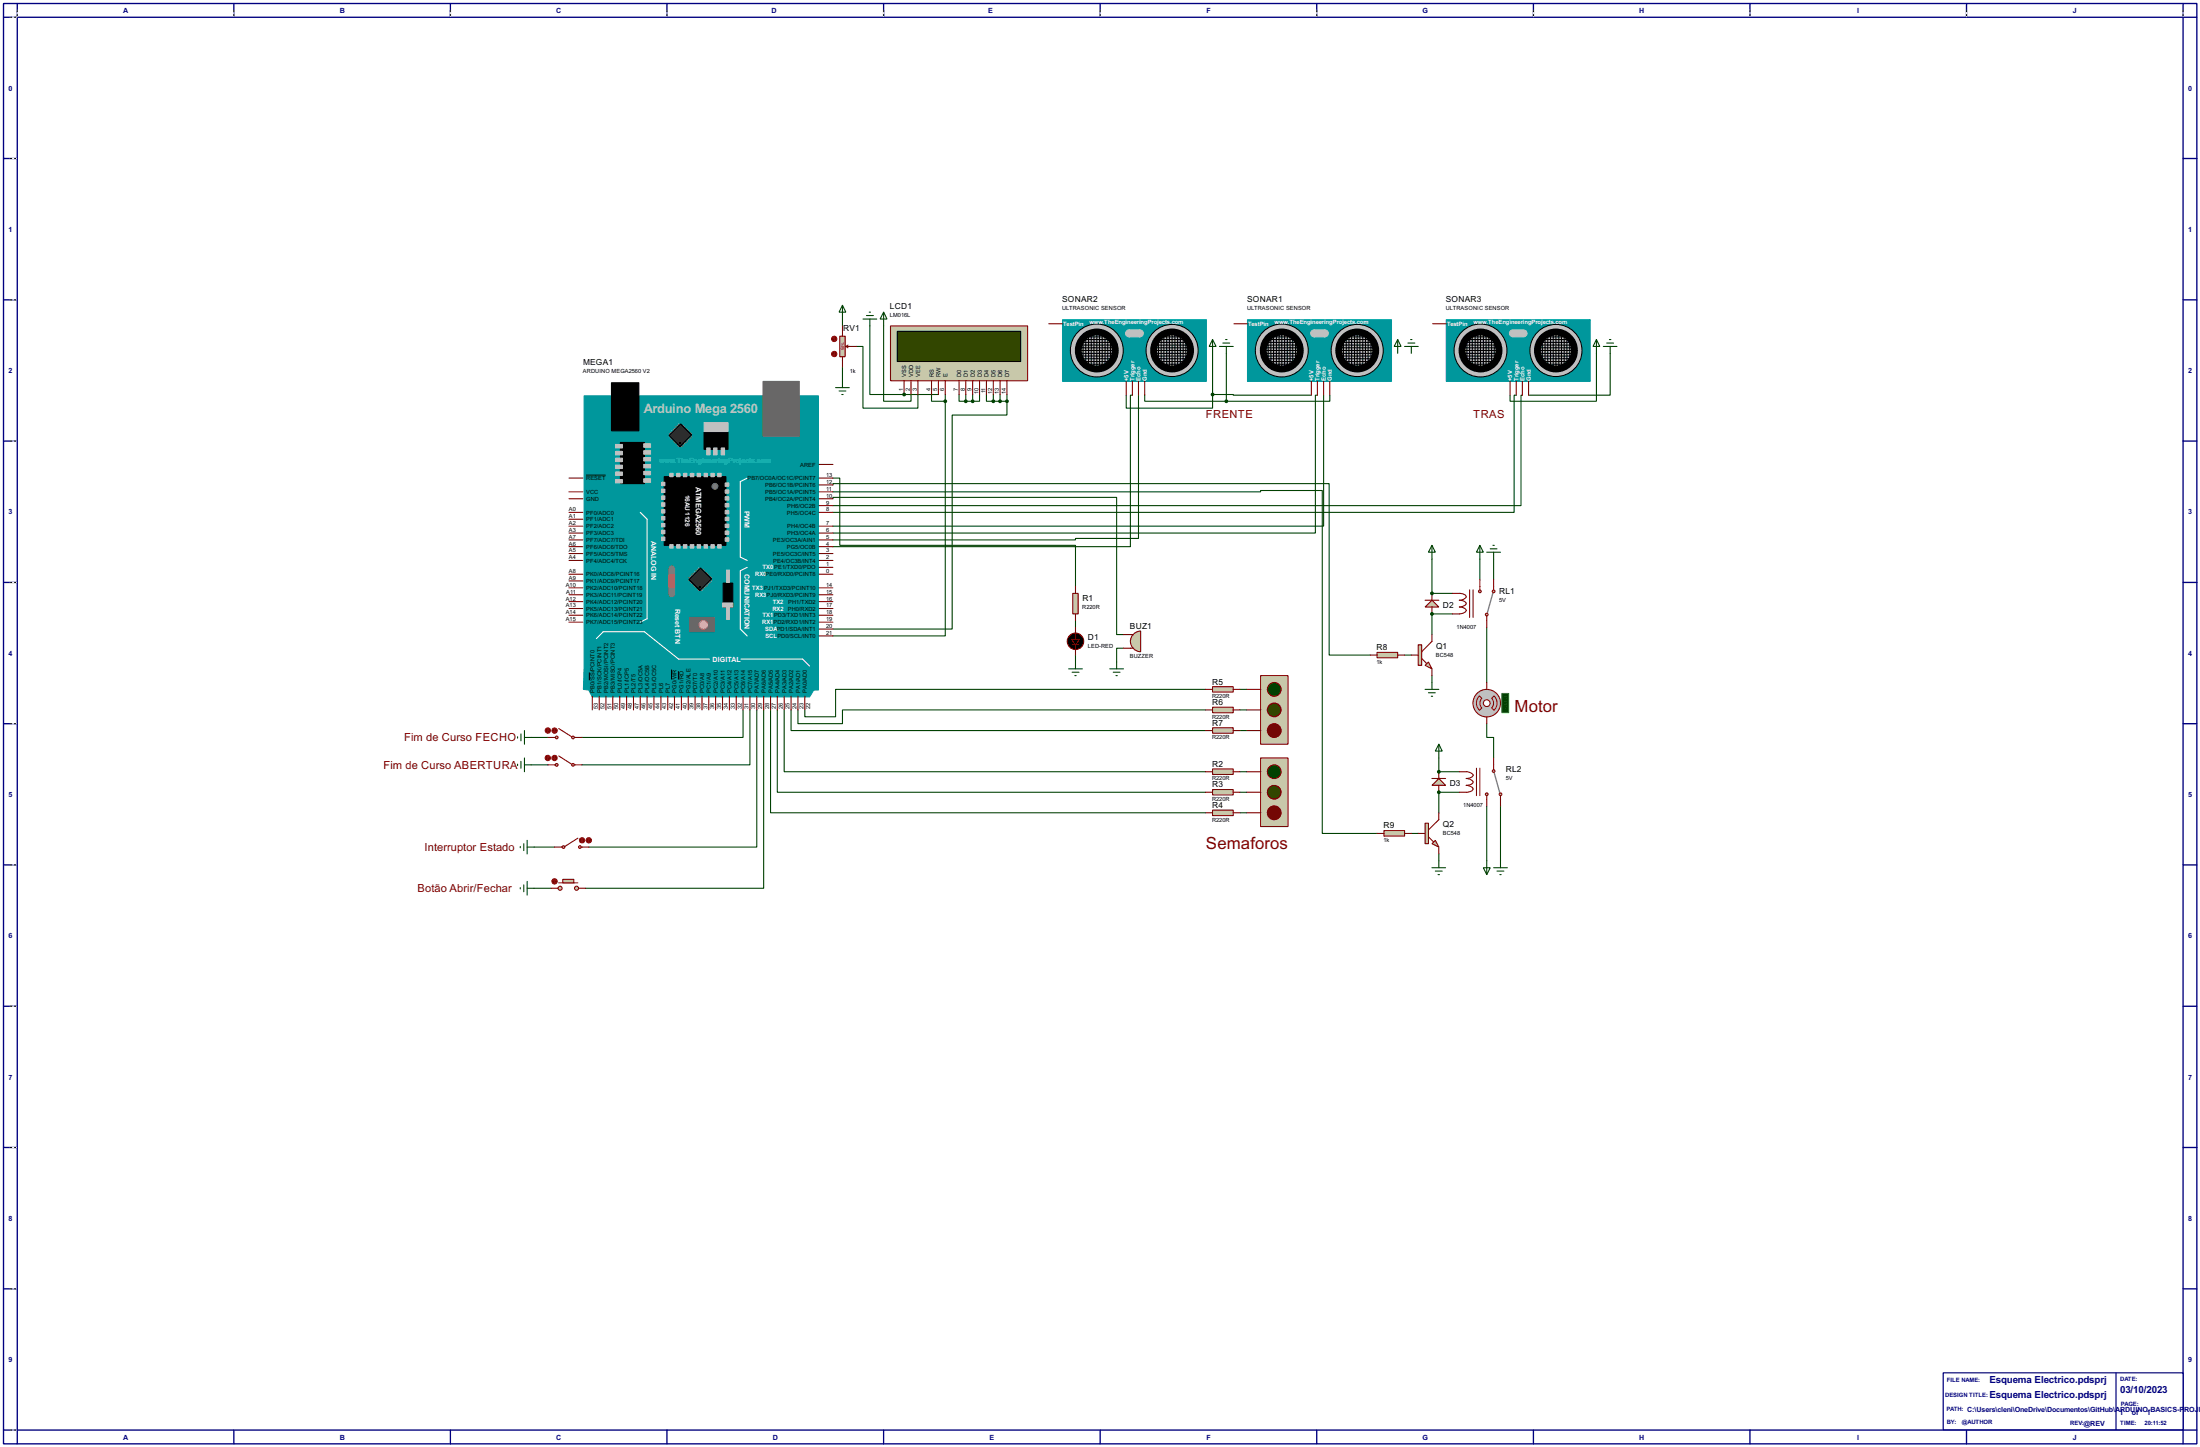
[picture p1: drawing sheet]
<svg xmlns="http://www.w3.org/2000/svg" width="815mm" height="536mm" viewBox="0 0 815 536" stroke-linecap="round" stroke-linejoin="round" font-family="sans-serif">
<g fill="none" stroke="#000080" stroke-width=".5">
<path d="M1.3 1.3h812.8v533.4h-812.8zM6.4 6.4h802.6v523.2h-802.6zM6.4 1.3v5.1h-5.1M86.7 1.3v5.1M166.9 1.3v5.1M247.2 1.3v5.1M327.5 1.3v5.1M407.7 1.3v5.1M488 1.3v5.1M568.3 1.3v5.1M648.5 1.3v5.1M728.8 1.3v5.1"/>
<path d="M809 1.3v5.1h5.1M1.3 58.7h5.1M809 58.7h5.1M1.3 111.1h5.1M809 111.1h5.1M1.3 163.4h5.1M809 163.4h5.1M1.3 215.7h5.1M809 215.7h5.1M1.3 268h5.1M809 268h5.1M1.3 320.3h5.1"/>
<path d="M809 320.3h5.1M1.3 372.7h5.1M809 372.7h5.1M1.3 425h5.1M809 425h5.1M1.3 477.3h5.1M809 477.3h5.1M1.3 529.6h5.1v5.1M86.7 529.6v5.1M166.9 529.6v5.1M247.2 529.6v5.1M327.5 529.6v5.1"/>
<path d="M407.7 529.6v5.1M488 529.6v5.1M568.3 529.6v5.1M648.5 529.6v5.1M728.8 529.6v5.1M814.1 529.6h-5.1v5.1"/>
</g>
<g fill="none" stroke="#fff" stroke-width=".37">
<path d="M3.9 6.4h2.3M6.4 3.9v2.3M86.7 3.9v2.3M166.9 3.9v2.3M247.2 3.9v2.3M327.5 3.9v2.3M407.7 3.9v2.3M488 3.9v2.3M568.3 3.9v2.3M648.5 3.9v2.3M728.8 3.9v2.3M809 3.9v2.3"/>
<path d="M3.9 58.7h2.3M3.9 111.1h2.3M3.9 163.4h2.3M3.9 215.7h2.3M3.9 268h2.3M3.9 320.3h2.3M3.9 372.7h2.3M3.9 425h2.3M3.9 477.3h2.3M3.9 529.6h2.3"/>
</g>
<g fill="none" stroke="#000" stroke-width=".37" stroke-dasharray=".5 1">
<path d="M3.9 6.4h2.3M6.4 3.9v2.3M86.7 3.9v2.3M166.9 3.9v2.3M247.2 3.9v2.3M327.5 3.9v2.3M407.7 3.9v2.3M488 3.9v2.3M568.3 3.9v2.3M648.5 3.9v2.3M728.8 3.9v2.3M809 3.9v2.3"/>
<path d="M3.9 58.7h2.3M3.9 111.1h2.3M3.9 163.4h2.3M3.9 215.7h2.3M3.9 268h2.3M3.9 320.3h2.3M3.9 372.7h2.3M3.9 425h2.3M3.9 477.3h2.3M3.9 529.6h2.3"/>
</g>
<path d="M720.1 508.4h88.9v21.1h-88.9z" fill="#fff" stroke="#000080" stroke-width=".45"/>
<path d="M784.2 508.4v21.1" fill="none" stroke="#000080" stroke-width=".45"/>
<g fill="none" stroke="#004000" stroke-width=".4">
<path d="M312.2 118.2v2.5M312.2 135.9v5.1M317.3 128.3h2.5v22.9h20.4v-5.1M322.4 120.7v25.4h12.7M327.5 120.7v27.9h10.1v-2.5M345.2 146.1v2.5h5.1M350.3 148.6v86.9h-41.6M350.3 146.1v2.5M355.4 146.1v2.5h2.5M357.9 148.6h2.6M357.9 146.1v2.5M360.5 146.1v2.5"/>
<path d="M363 146.1v2.5h-2.5M365.6 146.1v2.5h2.5M368.1 146.1v2.5M370.6 146.1v2.5h-2.5M419.7 146.4h-.8v56.1h-110.2M421.9 146.4v53h-23.3v.6h-89.9M488.2 146.4h-.7v51h-178.8M490.5 146.4v48.5h-181.8M561.9 146.4h-.8v43.4h-252.4M564.2 146.4h-.5v40.9h-255"/>
</g>
<circle cx="335.1" cy="146.1" r=".2" fill="#004000"/>
<g fill="none" stroke="#004000" stroke-width=".4">
<path d="M591.6 130.9v17.7h-32v-2.2M596.7 130.9v15.5h-30.2M335.1 146.1h12.7M308.7 177.1h2.5v24.9h87.4v15.2M308.7 179.6v-.5h183.9v63.5h15.2M308.7 184.7v-.5h105.1v50.8h2.6M398.6 229.9v2.6M530.7 227.4h7.6M398.6 242.6v2.6M416.4 240.1h-2.6v5.1M446.8 255.3h-137.1v10.2h-11.4v-2.6M459.5 255.3h2.6"/>
<path d="M520.5 242.6h2.5M530.7 250.2v2.6M275.4 262.9v10.2h-59.7M277.9 262.9v20.4h-62.2M280.5 262.9v50.8h-62.3M283 262.9v66.1h-66M285.6 262.9v38.1h161.2M288.1 262.9v30.5h158.7M290.6 262.9v22.9h156.2M293.2 262.9v7.7h153.6M295.7 262.9v5.1h16.5v-5.1h134.6M459.5 262.9h2.6"/>
<path d="M459.5 270.6h2.6M459.5 285.8h2.6M459.5 293.4h2.6M197.9 313.7h7.6M459.5 301h2.6M197.9 329h6.4"/>
</g>
<circle cx="530.7" cy="227.4" r=".2" fill="#004000"/>
<path d="M530.7 219.8h7.6M530.7 227.4v7.6" fill="none" stroke="#004000" stroke-width=".4"/>
<circle cx="530.7" cy="219.8" r=".2" fill="#004000"/>
<path d="M308.7 182.2h158.5v-.5h22.8v127h20.3M530.7 207.1v12.7M523 308.7h2.6M533.2 316.3v2.5" fill="none" stroke="#004000" stroke-width=".4"/>
<circle cx="533.2" cy="293.4" r=".2" fill="#004000"/>
<path d="M548.4 207.1v7.6M553.5 207.1v7.6M551 232.5v20.3M551 268v5.1h2.5v7.6M533.2 280.7v5.1M540.8 293.4h-7.6v7.6M556.1 298.5v20.3" fill="none" stroke="#004000" stroke-width=".4"/>
<circle cx="533.2" cy="285.8" r=".2" fill="#004000"/>
<g fill="none" stroke="#004000" stroke-width=".4">
<path d="M449.4 130.9v15.2M454.5 130.9v17.7M370.6 148.6h2.6M373.2 148.6v5.1h-20.3v79.3h-44.2M373.2 146.1v2.5M424.2 146.4v2.2h30.3M449.4 146.1h7.6v.3h29M449.4 146.1v5.1h-32v-4.8M492.8 146.4v2.2h-38.3M196.9 273.1h6.1M196.9 283.3h6.1M533.2 285.8h7.6"/>
<path d="M551 298.5v20.3"/>
</g>
<path d="M216.5 146.6h86.8v109h-1.7l-1.6 2.5h-80.5l-1.3-2.5-2-.3 .3-8.1z" fill-rule="evenodd" fill="#00979c" stroke="#00979c" stroke-width=".4"/>
<path d="M276.9 177.1l-2.5 1.3v27.9l2.5 1.3M237.3 189.8l2.5 2.5v36.9l-2.5 1.2M276.9 210.1l-2.5 1.3v21.6l2.5 2.5M221 236.5l2.6-2.5h15.2l12.7 10.1h11.4M274.6 244.1h22.9l2.5 2.6" fill="none" stroke="#fff" stroke-width=".4"/>
<path d="M246.2 176.6h22.8v25.4h-22.8z" fill="#000" stroke="#000" stroke-width=".4"/>
<g fill="#c0c0c0" stroke="#c0c0c0" stroke-width=".4">
<path d="M245.2 178.6h1.2v1.3h-1.2z"/>
<path d="M245.2 181.2h1.2v1.2h-1.2z"/>
<path d="M245.2 183.7h1.2v1.3h-1.2z"/>
<path d="M245.2 186.2h1.2v1.3h-1.2z"/>
<path d="M245.2 188.8h1.2v1.2h-1.2z"/>
<path d="M245.2 191.3h1.2v1.3h-1.2z"/>
<path d="M245.2 193.9h1.2v1.2h-1.2z"/>
<path d="M245.2 196.4h1.2v1.3h-1.2z"/>
<path d="M245.2 198.9h1.2v1.3h-1.2z"/>
<path d="M268.8 178.9h1.3v1.2h-1.3z"/>
<path d="M268.8 181.4h1.3v1.3h-1.3z"/>
<path d="M268.8 184h1.3v1.2h-1.3z"/>
<path d="M268.8 186.5h1.3v1.3h-1.3z"/>
<path d="M268.8 189h1.3v1.3h-1.3z"/>
<path d="M268.8 191.6h1.3v1.2h-1.3z"/>
<path d="M268.8 194.1h1.3v1.3h-1.3z"/>
<path d="M268.8 196.7h1.3v1.2h-1.3z"/>
<path d="M268.8 199.2h1.3v1.3h-1.3z"/>
<path d="M266 175.3h1.3v1.3h-1.3z"/>
<path d="M263.5 175.3h1.2v1.3h-1.2z"/>
<path d="M260.9 175.3h1.3v1.3h-1.3z"/>
<path d="M258.4 175.3h1.2v1.3h-1.2z"/>
<path d="M255.8 175.3h1.3v1.3h-1.3z"/>
<path d="M253.3 175.3h1.3v1.3h-1.3z"/>
<path d="M250.8 175.3h1.2v1.3h-1.2z"/>
<path d="M248.2 175.3h1.3v1.3h-1.3z"/>
<path d="M266 201.7h1.3v1.3h-1.3z"/>
<path d="M263.5 201.7h1.2v1.3h-1.2z"/>
<path d="M260.9 201.7h1.3v1.3h-1.3z"/>
<path d="M258.4 201.7h1.2v1.3h-1.2z"/>
<path d="M255.8 201.7h1.3v1.3h-1.3z"/>
<path d="M253.3 201.7h1.3v1.3h-1.3z"/>
<path d="M250.8 201.7h1.2v1.3h-1.2z"/>
<path d="M248.2 201.7h1.3v1.3h-1.3z"/>
</g>
<path d="M255.6 228.7h9.1v5.3h-9.1z" fill="#686767" stroke="#686767" stroke-width=".4"/>
<circle cx="260.6" cy="231.4" r="1.55" fill="#ff8080" stroke="#ff8080" stroke-width=".4"/>
<g fill="none" stroke="#808080" stroke-width=".45">
<path d="M255.3 213.9l.5 .5M255.8 213.4l.5 .5M255.8 214.7l-.5 .5M256.3 212.9l.5 .5M256.3 215.2l-.5 .5M256.8 212.4l.6 .5M256.8 215.7l-.5 .5M257.4 211.9l.5 .5M257.4 216.2l-.6 .5M257.9 211.4l.5 .5M257.9 216.7l-.5 .5M258.4 210.9l.5 .5"/>
<path d="M258.4 217.2l-.5 .5M258.9 210.4l.5 .5M258.9 217.7l-.5 .5M259.4 218.2l-.5 .5M259.6 218.2l.6 .5M260.2 217.7l.5 .5M260.2 210.4l-.6 .5M260.7 217.2l.5 .5M260.7 210.9l-.5 .5M261.2 216.7l.5 .5M261.2 211.4l-.5 .5M261.7 216.2l.5 .5"/>
<path d="M261.7 211.9l-.5 .5M262.2 215.7l.5 .5M262.2 212.4l-.5 .5M262.7 215.2l.5 .5M262.7 212.9l-.5 .5M263.2 214.7l.5 .5M263.2 213.4l-.5 .5M263.7 213.9l-.5 .5"/>
</g>
<path d="M259.6 210.4l4.1 4-4.3 4.3-4.1-4z" fill-rule="evenodd" fill="#2c2c2c" stroke="#000" stroke-width=".4"/>
<circle cx="259.3" cy="217.5" r=".3" fill="#000" stroke="#000" stroke-width=".37"/>
<circle cx="264.9" cy="180.1" r="1.1" fill="#757575" stroke="#757575" stroke-width=".37"/>
<path d="M229.9 163.9h8.9v15.2h-8.9zM260.9 160.1h8.9v6.3h-8.9zM268 216h3.6v8.8h-3.6z" fill="#000" stroke="#000" stroke-width=".4"/>
<g fill="#c0c0c0" stroke="#c0c0c0" stroke-width=".4">
<path d="M228.1 164.6h2.6v1.3h-2.6z"/>
<path d="M228.1 167.2h2.6v1.3h-2.6z"/>
<path d="M228.1 169.7h2.6v1.3h-2.6z"/>
<path d="M228.1 172.3h2.6v1.2h-2.6z"/>
<path d="M228.1 174.8h2.6v1.3h-2.6z"/>
<path d="M228.1 177.6h2.6v1.3h-2.6z"/>
<path d="M238.6 164.4h2.5v1.3h-2.5z"/>
<path d="M238.6 166.9h2.5v1.3h-2.5z"/>
<path d="M238.6 169.5h2.5v1.2h-2.5z"/>
<path d="M238.6 172h2.5v1.3h-2.5z"/>
<path d="M238.6 174.6h2.5v1.2h-2.5z"/>
<path d="M238.6 177.3h2.5v1.3h-2.5z"/>
<path d="M267.8 223.3h3.8v1.5h-3.8z"/>
<path d="M269.3 211.1h1v4.6h-1z"/>
<path d="M269.3 224.8h1v4.6h-1z"/>
<path d="M261.9 165.9h1.3v2.6h-1.3z"/>
<path d="M264.5 165.9h1.2v2.6h-1.2z"/>
<path d="M267.3 165.9h1.2v2.6h-1.2z"/>
<path d="M260.9 156.5h8.9v3.3h-8.9z"/>
</g>
<path d="M249 210.6v9.4" fill="none" stroke="#757575" stroke-width="2.6"/>
<path d="M248 212.9h2v4.6h-2z" fill="#ff8000" stroke="#ff8000" stroke-width=".4"/>
<path d="M282.8 141.3h13.4v20.3h-13.4z" fill="#686767" stroke="#686767" stroke-width=".4"/>
<g fill="none" stroke="#808080" stroke-width=".45">
<path d="M249 159.6l.5 .5M249.5 159.1l.5 .5M250 158.6l.5 .5M250.5 158l.5 .6M251 157.5l.5 .5M251.5 157l.5 .5M252.8 157l-.5 .5M253.3 157.5l-.5 .5M253.8 158l-.5 .6M254.3 158.6l-.5 .5M254.8 159.1l-.5 .5M255.3 159.6l-.5 .5"/>
<path d="M248 160.6l.5 .5M248.5 160.1l.5 .5M248.5 161.3l-.5 .6M249 161.9l-.5 .5M249.5 162.4l-.5 .5M250 162.9l-.5 .5M250.5 163.4l-.5 .5M251 163.9l-.5 .5M251.5 164.4l-.5 .5M252 164.9l-.5 .5M252.3 164.9l.5 .5M252.8 164.4l.5 .5"/>
<path d="M253.3 163.9l.5 .5M253.8 163.4l.5 .5M254.3 162.9l.5 .5M254.8 162.4l.5 .5M255.3 161.9l.5 .5M255.8 161.3l.5 .6M255.8 160.1l-.5 .5M256.3 160.6l-.5 .5"/>
</g>
<path d="M252.3 157l4 4.1-4.3 4.3-4-4.1z" fill-rule="evenodd" fill="#2c2c2c" stroke="#000" stroke-width=".4"/>
<circle cx="252" cy="164.1" r=".3" fill="#000" stroke="#000" stroke-width=".37"/>
<path d="M226.6 141.8h10.2v17.8h-10.2z" fill="#000" stroke="#000" stroke-width=".4"/>
<g fill="none" stroke="#800000" stroke-width=".4">
<path d="M210.9 177.1h5.1M303.6 179.6h5.1M303.6 177.1h5.1M303.6 172h5.1M210.9 200h5.1M210.9 197.4h5.1M210.9 194.9h5.1M210.9 189.8h5.1M210.9 184.7h5.1M210.9 182.2h5.1M210.9 192.3h5.1M303.6 200h5.1"/>
<path d="M303.6 197.4h5.1M303.6 194.9h5.1M303.6 189.8h5.1M303.6 187.3h5.1M303.6 184.7h5.1M303.6 182.2h5.1M210.9 217.7h5.1M210.9 212.7h5.1M210.9 207.6h5.1M210.9 205h5.1M210.9 202.5h5.1M210.9 215.2h5.1"/>
<path d="M303.6 217.7h5.1M303.6 212.7h5.1M303.6 210.1h5.1M303.6 207.6h5.1M303.6 205h5.1M303.6 202.5h5.1M210.9 230.4h5.1M210.9 227.9h5.1M210.9 225.4h5.1M210.9 222.8h5.1M210.9 220.3h5.1M303.6 235.5h5.1"/>
<path d="M303.6 233h5.1M303.6 230.4h5.1M303.6 227.9h5.1M303.6 225.4h5.1M303.6 222.8h5.1M303.6 220.3h5.1M219.5 257.9v5M222.1 257.9v5M224.6 257.9v5M227.1 257.9v5M229.7 257.9v5M232.2 257.9v5"/>
<path d="M234.8 257.9v5M237.3 257.9v5M239.8 257.9v5M242.4 257.9v5M244.9 257.9v5M247.5 257.9v5M250 257.9v5M252.5 257.9v5M255.1 257.9v5M257.6 257.9v5M260.2 257.9v5M262.7 257.9v5"/>
<path d="M265.2 257.9v5M267.8 257.9v5M270.3 257.9v5M272.9 257.9v5M275.4 257.9v5M277.9 257.9v5M280.5 257.9v5M283 257.9v5M285.6 257.9v5M288.1 257.9v5M290.6 257.9v5M293.2 257.9v5"/>
<path d="M295.7 257.9v5M298.3 257.9v5"/>
</g>
<path d="M217.2 176h7.3M218.4 249v2.9M248.9 248v3.7M251.4 248.6v3.1" fill="none" stroke="#000" stroke-width=".37"/>
<path d="M462.3 118.4h53.4v22.9h-53.4z" fill="#00979c" stroke="#00979c" stroke-width=".4"/>
<g fill="#c0c0c0" stroke="#000" stroke-width=".37">
<circle cx="502.9" cy="129.8" r="9.7"/>
<circle cx="475" cy="129.8" r="9.8"/>
</g>
<g fill="#c0c0c0" stroke="#000" stroke-width="2.6">
<circle cx="502.9" cy="129.8" r="6.9"/>
<circle cx="475" cy="129.8" r="6.9"/>
</g>
<g fill="none" stroke="#000" stroke-width=".4">
<path d="M467.9 130.9h13M468.4 128.8h12.7M468.4 127.8h12.5M468.4 131.9h12.2M468.7 129.8h12.2M468.9 126.8h11.7M468.9 125.8h11M468.9 132.9h11.5M469.2 133.9h10.9M469.2 134.9h10.4M470 126.5v6.7M470.2 124.8h8.6"/>
<path d="M471 125v9.4M472 124.8v10.4M473 124v11.7M474 124v11.9M475 124v12.5M476.1 124v12.5M477.1 123.5v12.7M478.1 124.5v11.7M479.1 125.8v9.6M480.1 126.8v6.6M496.4 127.8h12.2M496.9 129.8h12.7"/>
<path d="M496.9 128.8h12.4M496.9 130.9h12.4M497.1 126.8h11.5M497.1 125.8h10.4M497.1 131.9h11.7M497.6 132.9h11.5M497.9 126.5v5.9M498.1 133.9h9.7M498.7 124.8h8.1M498.9 134.9h7.6M498.9 125v9.4M499.9 124.5v10.7"/>
<path d="M500.9 123.8v11.9M502 123.8v12.1M503 123.8v12.1M504 123.8v12.1M505 124v11.7M506 124.5v10.7M507 125.8v8.6M508.1 126.3v7.1"/>
</g>
<g fill="#c0c0c0" stroke="#c0c0c0" stroke-width=".4">
<circle cx="486.9" cy="123.5" r="1.25"/>
<circle cx="491" cy="123.5" r="1.25"/>
</g>
<path d="M487 122.2h4v2.6h-4z" fill="#c0c0c0" stroke="#c0c0c0" stroke-width=".4"/>
<path d="M457.3 119.9h5M486 141.3v5.1M488.2 141.3v5.1M490.5 141.3v5.1M492.8 141.3v5.1" fill="none" stroke="#800000" stroke-width=".4"/>
<path d="M393.8 118.4h53.3v22.9h-53.3z" fill="#00979c" stroke="#00979c" stroke-width=".4"/>
<g fill="#c0c0c0" stroke="#000" stroke-width=".37">
<circle cx="434.3" cy="129.8" r="9.7"/>
<circle cx="406.4" cy="129.8" r="9.8"/>
</g>
<g fill="#c0c0c0" stroke="#000" stroke-width="2.6">
<circle cx="434.3" cy="129.8" r="6.9"/>
<circle cx="406.4" cy="129.8" r="6.9"/>
</g>
<g fill="none" stroke="#000" stroke-width=".4">
<path d="M399.3 130.9h13M399.9 128.8h12.7M399.9 127.8h12.4M399.9 131.9h12.1M400.1 129.8h12.2M400.4 126.8h11.6M400.4 125.8h10.9M400.4 132.9h11.4M400.6 133.9h10.9M400.6 134.9h10.4M401.4 126.5v6.7M401.6 124.8h8.7"/>
<path d="M402.4 125v9.4M403.4 124.8v10.4M404.4 124v11.7M405.4 124v11.9M406.5 124v12.5M407.5 124v12.5M408.5 123.5v12.7M409.5 124.5v11.7M410.5 125.8v9.6M411.5 126.8v6.6M427.8 127.8h12.2M428.3 129.8h12.7"/>
<path d="M428.3 128.8h12.4M428.3 130.9h12.4M428.6 126.8h11.4M428.6 125.8h10.4M428.6 131.9h11.6M429.1 132.9h11.4M429.3 126.5v5.9M429.6 133.9h9.6M430.1 124.8h8.1M430.3 134.9h7.7M430.3 125v9.4M431.3 124.5v10.7"/>
<path d="M432.4 123.8v11.9M433.4 123.8v12.1M434.4 123.8v12.1M435.4 123.8v12.1M436.4 124v11.7M437.4 124.5v10.7M438.5 125.8v8.6M439.5 126.3v7.1"/>
</g>
<g fill="#c0c0c0" stroke="#c0c0c0" stroke-width=".4">
<circle cx="418.3" cy="123.5" r="1.25"/>
<circle cx="422.4" cy="123.5" r="1.25"/>
</g>
<path d="M418.4 122.2h4.1v2.6h-4.1z" fill="#c0c0c0" stroke="#c0c0c0" stroke-width=".4"/>
<path d="M388.7 119.9h5.1M417.4 141.3v5.1M419.7 141.3v5.1M421.9 141.3v5.1M424.2 141.3v5.1" fill="none" stroke="#800000" stroke-width=".4"/>
<path d="M536 118.4h53.3v22.9h-53.3z" fill="#00979c" stroke="#00979c" stroke-width=".4"/>
<g fill="#c0c0c0" stroke="#000" stroke-width=".37">
<circle cx="576.6" cy="129.8" r="9.7"/>
<circle cx="548.6" cy="129.8" r="9.8"/>
</g>
<g fill="#c0c0c0" stroke="#000" stroke-width="2.6">
<circle cx="576.6" cy="129.8" r="6.9"/>
<circle cx="548.6" cy="129.8" r="6.9"/>
</g>
<g fill="none" stroke="#000" stroke-width=".4">
<path d="M541.6 130.9h12.9M542.1 128.8h12.7M542.1 127.8h12.4M542.1 131.9h12.2M542.3 129.8h12.2M542.6 126.8h11.7M542.6 125.8h10.9M542.6 132.9h11.4M542.9 133.9h10.9M542.9 134.9h10.4M543.6 126.5v6.7M543.9 124.8h8.6"/>
<path d="M544.6 125v9.4M545.6 124.8v10.4M546.7 124v11.7M547.7 124v11.9M548.7 124v12.5M549.7 124v12.5M550.7 123.5v12.7M551.7 124.5v11.7M552.8 125.8v9.6M553.8 126.8v6.6M570 127.8h12.2M570.5 129.8h12.7"/>
<path d="M570.5 128.8h12.5M570.5 130.9h12.5M570.8 126.8h11.4M570.8 125.8h10.4M570.8 131.9h11.7M571.3 132.9h11.4M571.6 126.5v5.9M571.8 133.9h9.7M572.3 124.8h8.1M572.6 134.9h7.6M572.6 125v9.4M573.6 124.5v10.7"/>
<path d="M574.6 123.8v11.9M575.6 123.8v12.1M576.6 123.8v12.1M577.7 123.8v12.1M578.7 124v11.7M579.7 124.5v10.7M580.7 125.8v8.6M581.7 126.3v7.1"/>
</g>
<g fill="#c0c0c0" stroke="#c0c0c0" stroke-width=".4">
<circle cx="560.6" cy="123.5" r="1.25"/>
<circle cx="564.6" cy="123.5" r="1.25"/>
</g>
<path d="M560.6 122.2h4.1v2.6h-4.1z" fill="#c0c0c0" stroke="#c0c0c0" stroke-width=".4"/>
<path d="M530.9 119.9h5.1M559.6 141.3v5.1M561.9 141.3v5.1M564.2 141.3v5.1M566.5 141.3v5.1" fill="none" stroke="#800000" stroke-width=".4"/>
<path d="M330 120.7h50.8v20.3h-50.8z" fill="#c8c8aa" stroke="#800000" stroke-width=".4"/>
<path d="M332.5 122.7h45.8v11.2h-45.8z" fill="#324600" stroke="#000" stroke-width=".37"/>
<g fill="none" stroke="#800000" stroke-width=".4">
<path d="M335.1 141v5.1M337.6 141v5.1M340.2 141v5.1M345.2 141v5.1M347.8 141v5.1M350.3 141v5.1M355.4 141v5.1M357.9 141v5.1M360.5 141v5.1M363 141v5.1M365.6 141v5.1M368.1 141v5.1"/>
<path d="M370.6 141v5.1M373.2 141v5.1"/>
</g>
<g fill="#004000" stroke="#004000" stroke-width=".4">
<circle cx="360.4" cy="148.6" r=".5"/>
<circle cx="357.9" cy="148.6" r=".5"/>
<circle cx="368.1" cy="148.6" r=".5"/>
<circle cx="370.6" cy="148.6" r=".5"/>
</g>
<path d="M311.2 124.5h2v7.6h-2z" fill="#c8c8aa" stroke="#800000" stroke-width=".4"/>
<path d="M312.2 120.7v3.8M312.2 132.1v3.8M313.5 128.3l.8 .5M313.5 128.3h3.8M314.3 127.8l-.8 .5" fill="none" stroke="#800000" stroke-width=".4"/>
<circle cx="309.1" cy="125.5" r="1" fill="#400000" stroke="#f00" stroke-width=".37"/>
<path d="M309.2 125l-.3 .3M309.2 125l.2 .3M309.2 125v1" fill="none" stroke="#f00" stroke-width=".37"/>
<circle cx="309.1" cy="131.1" r="1" fill="#400000" stroke="#f00" stroke-width=".37"/>
<path d="M308.9 131.4l.3 .2M309.2 130.6v1M309.4 131.4l-.2 .2" fill="none" stroke="#f00" stroke-width=".37"/>
<g fill="none" stroke="#004000" stroke-width=".4">
<path d="M312.2 113.1l1.3 2.5h-2.5zM312.2 113.1v5.1M319.8 118.2h5.1M321.1 116.9h2.6M322.1 115.6h.5M322.4 118.2v2.5M327.5 115.6l1.2 2.6h-2.5zM327.5 115.6v5.1M449.4 125.8l1.3 2.5h-2.6zM449.4 125.8v5.1M451.9 128.3h5.1M453.2 127.1h2.5"/>
<path d="M454.2 125.8h.5M454.5 128.3v2.6M518 125.8l1.2 2.5h-2.5zM518 125.8v5.1M520.5 128.3h5.1M521.8 127.1h2.5M522.8 125.8h.5M523 128.3v2.6M591.6 125.8l1.3 2.5h-2.5zM591.6 125.8v5.1M594.2 128.3h5M595.4 127.1h2.6"/>
<path d="M596.4 125.8h.6M596.7 128.3v2.6M309.7 143.6h5.1M311 144.8h2.5M312 146.1h.5M312.2 141v2.6"/>
</g>
<g fill="#004000" stroke="#004000" stroke-width=".4">
<circle cx="350.3" cy="148.6" r=".5"/>
<circle cx="335" cy="146.1" r=".5"/>
</g>
<path d="M397.6 219.8h2v7.6h-2z" fill="#c8c8aa" stroke="#800000" stroke-width=".4"/>
<path d="M398.6 217.2v2.6M397.3 238.8h2.6M398.6 227.4v2.5M398.6 232.5v4.3M398.6 238.8v3.8" fill="none" stroke="#800000" stroke-width=".4"/>
<g fill="#000" stroke="#800000" stroke-width=".4">
<path d="M397.1 236.8h3l-1.5 2z"/>
<circle cx="398.5" cy="237.5" r="3.1"/>
</g>
<path d="M396 247.7h5.1M397.3 249h2.6M398.3 250.2h.5M398.6 245.2v2.5" fill="none" stroke="#004000" stroke-width=".4"/>
<path d="M420 234.9a3.8 3.8 0 0 1 2.7-1.2v7.7a3.8 3.8 0 0 1-3.5-2.4 3.8 3.8 0 0 1 .8-4.1z" fill-rule="evenodd" fill="#c8c8aa" stroke="#800000" stroke-width=".4"/>
<path d="M416.4 235h3.5M416.4 240.1h3.5" fill="none" stroke="#800000" stroke-width=".4"/>
<path d="M411.3 247.7h5.1M412.6 249h2.5M413.6 250.2h.5M413.8 245.2v2.5" fill="none" stroke="#004000" stroke-width=".4"/>
<path d="M467.2 250.2h10.1v25.4h-10.1z" fill="#c8c8aa" stroke="#800000" stroke-width=".4"/>
<circle cx="472.2" cy="270.6" r="2.55" fill="#400000" stroke="#800000" stroke-width=".4"/>
<circle cx="472.2" cy="255.3" r="2.55" fill="#003000" stroke="#800000" stroke-width=".4"/>
<circle cx="472.2" cy="262.9" r="2.55" fill="#403000" stroke="#800000" stroke-width=".4"/>
<path d="M462.1 255.3h5.1M462.1 270.6h5.1M462.1 262.9h5.1" fill="none" stroke="#800000" stroke-width=".4"/>
<path d="M467.2 280.7h10.1v25.4h-10.1z" fill="#c8c8aa" stroke="#800000" stroke-width=".4"/>
<circle cx="472.2" cy="301" r="2.55" fill="#400000" stroke="#800000" stroke-width=".4"/>
<circle cx="472.2" cy="285.8" r="2.55" fill="#003000" stroke="#800000" stroke-width=".4"/>
<circle cx="472.2" cy="293.4" r="2.55" fill="#403000" stroke="#800000" stroke-width=".4"/>
<path d="M462.1 293.4h5.1M462.1 285.8h5.1M462.1 301h5.1" fill="none" stroke="#800000" stroke-width=".4"/>
<path d="M449.4 284.8h7.6v2h-7.6z" fill="#c8c8aa" stroke="#800000" stroke-width=".4"/>
<path d="M446.8 285.8h2.6M457 285.8h2.5" fill="none" stroke="#800000" stroke-width=".4"/>
<path d="M449.4 292.4h7.6v2h-7.6z" fill="#c8c8aa" stroke="#800000" stroke-width=".4"/>
<path d="M446.8 293.4h2.6M457 293.4h2.5" fill="none" stroke="#800000" stroke-width=".4"/>
<path d="M449.4 300h7.6v2.1h-7.6z" fill="#c8c8aa" stroke="#800000" stroke-width=".4"/>
<path d="M446.8 301h2.6M457 301h2.5" fill="none" stroke="#800000" stroke-width=".4"/>
<path d="M449.4 254.3h7.6v2h-7.6z" fill="#c8c8aa" stroke="#800000" stroke-width=".4"/>
<path d="M446.8 255.3h2.6M457 255.3h2.5" fill="none" stroke="#800000" stroke-width=".4"/>
<path d="M449.4 261.9h7.6v2.1h-7.6z" fill="#c8c8aa" stroke="#800000" stroke-width=".4"/>
<path d="M446.8 262.9h2.6M457 262.9h2.5" fill="none" stroke="#800000" stroke-width=".4"/>
<path d="M449.4 269.5h7.6v2.1h-7.6z" fill="#c8c8aa" stroke="#800000" stroke-width=".4"/>
<path d="M446.8 270.6h2.6M457 270.6h2.5" fill="none" stroke="#800000" stroke-width=".4"/>
<g fill="#c8c8aa" stroke="#800000" stroke-width=".4">
<circle cx="214.9" cy="313.7" r=".5"/>
<circle cx="208.8" cy="313.7" r=".5"/>
</g>
<path d="M205.5 313.7h2.8M214.2 310.4l-4.8 3.1M215.4 313.7h2.8" fill="none" stroke="#800000" stroke-width=".4"/>
<circle cx="215.7" cy="311.2" r="1" fill="#400000" stroke="#f00" stroke-width=".37"/>
<path d="M215.4 311.5l.3 .2M215.7 310.7v1M216 311.5l-.3 .2" fill="none" stroke="#f00" stroke-width=".37"/>
<circle cx="218.2" cy="311.2" r="1" fill="#400000" stroke="#f00" stroke-width=".37"/>
<path d="M218.2 310.7l-.2 .3M218.2 310.7l.3 .3M218.2 310.7v1" fill="none" stroke="#f00" stroke-width=".37"/>
<path d="M192.8 313.5v.5M194.1 312.5v2.5M195.4 313.7h2.5M195.4 311.2v5.1M192.8 328.7v.5M194.1 327.7v2.6M195.4 326.4v5.1M195.4 329h2.5" fill="none" stroke="#004000" stroke-width=".4"/>
<g fill="#c8c8aa" stroke="#800000" stroke-width=".4">
<circle cx="207.5" cy="329" r=".75"/>
<circle cx="213.6" cy="329" r=".75"/>
</g>
<path d="M207.1 327h7.1" fill="none" stroke="#800000" stroke-width=".4"/>
<path d="M208.6 325.7h4.1v1.3h-4.1z" fill="#c8c8aa" stroke="#800000" stroke-width=".4"/>
<path d="M204.3 329h2.5M214.4 329h2.6" fill="none" stroke="#800000" stroke-width=".4"/>
<circle cx="205.5" cy="326.4" r="1" fill="#400000" stroke="#f00" stroke-width=".37"/>
<path d="M205.3 326.7l.2 .3M205.5 325.9v1.1M205.5 325.9l.3 .3M205.5 325.9l-.2 .3M205.8 326.7l-.3 .3" fill="none" stroke="#f00" stroke-width=".37"/>
<g fill="#c8c8aa" stroke="#800000" stroke-width=".4">
<circle cx="206.3" cy="273.1" r=".5"/>
<circle cx="212.3" cy="273.1" r=".5"/>
</g>
<path d="M203 273.1h2.8M207.1 269.8l4.8 3.1M212.9 273.1h2.8" fill="none" stroke="#800000" stroke-width=".4"/>
<circle cx="205.5" cy="270.6" r="1" fill="#400000" stroke="#f00" stroke-width=".37"/>
<path d="M205.3 270.8l.2 .3M205.5 270.1v1M205.8 270.8l-.3 .3" fill="none" stroke="#f00" stroke-width=".37"/>
<circle cx="203" cy="270.6" r="1" fill="#400000" stroke="#f00" stroke-width=".37"/>
<path d="M203 270.1l.3 .2M203 270.1l-.3 .2M203 270.1v1" fill="none" stroke="#f00" stroke-width=".37"/>
<g fill="#c8c8aa" stroke="#800000" stroke-width=".4">
<circle cx="206.3" cy="283.3" r=".5"/>
<circle cx="212.3" cy="283.3" r=".5"/>
</g>
<path d="M207.1 280l4.8 3M203 283.3h2.8M212.9 283.3h2.8" fill="none" stroke="#800000" stroke-width=".4"/>
<circle cx="205.5" cy="280.7" r="1" fill="#400000" stroke="#f00" stroke-width=".37"/>
<path d="M205.3 281l.2 .2M205.5 280.2v1M205.8 281l-.3 .2" fill="none" stroke="#f00" stroke-width=".37"/>
<circle cx="203" cy="280.7" r="1" fill="#400000" stroke="#f00" stroke-width=".37"/>
<path d="M203 280.2l.3 .3M203 280.2l-.3 .3M203 280.2v1" fill="none" stroke="#f00" stroke-width=".37"/>
<path d="M510.3 241.6h7.7v2h-7.7z" fill="#c8c8aa" stroke="#800000" stroke-width=".4"/>
<path d="M507.8 242.6h2.5M518 242.6h2.5" fill="none" stroke="#800000" stroke-width=".4"/>
<path d="M528.1 246.4l1.3-1.2 1.3 2.5z" fill="#c8c8aa" stroke="#800000" stroke-width=".4"/>
<path d="M525.6 238.8h1.3v7.6h-1.3z" fill="#c8c8aa" stroke="#800000" stroke-width=".4"/>
<path d="M530.7 235v2.5l-3.8 3.9M523 242.6h2.6M526.9 243.9l1.7 1.8M530.7 247.7v2.5" fill="none" stroke="#800000" stroke-width=".4"/>
<path d="M528.1 255.3h5.1M529.4 256.6h2.5M530.4 257.9h.5M530.7 252.8v2.5" fill="none" stroke="#004000" stroke-width=".4"/>
<path d="M528.1 224.8l2.6-2.5 2.5 2.5z" fill="#c8c8aa" stroke="#800000" stroke-width=".4"/>
<path d="M530.7 219.8v2.5M528.1 222.3h5.1M530.7 224.8v2.6" fill="none" stroke="#800000" stroke-width=".4"/>
<path d="M530.7 202l1.2 2.5h-2.5zM530.7 202v5.1" fill="none" stroke="#004000" stroke-width=".4"/>
<path d="M553.3 219.5l-2.1 7.4" fill="none" stroke="#808080" stroke-width=".5"/>
<g fill="#c8c8aa" stroke="#800000" stroke-width=".4">
<circle cx="550.9" cy="227.6" r=".5"/>
<circle cx="553.5" cy="219" r=".5"/>
</g>
<path d="M553.5 217.2v1.3" fill="none" stroke="#800000" stroke-width=".4"/>
<circle cx="548.4" cy="219" r=".5" fill="#c8c8aa" stroke="#800000" stroke-width=".4"/>
<path d="M538.3 219.8h3.1l1.1 .3a.87 .87 0 0 1 .7 1.2l-1.2 .8-1.2 .2 1.7 .3a.87 .87 0 0 1 .7 1.2l-1.2 .8-1.2 .2 1.7 .4a.9 .9 0 0 1 .7 1.2l-.7 .5a7.1 7.1 0 0 1-4.2 .5M544.6 218.5v10.2M545.9 218.5v10.2M548.4 214.7v3.8M553.5 214.7v2.5M551 228.1v4.4" fill="none" stroke="#800000" stroke-width=".4"/>
<g fill="#004000" stroke="#004000" stroke-width=".4">
<circle cx="530.6" cy="227.4" r=".5"/>
<circle cx="530.6" cy="219.8" r=".5"/>
</g>
<path d="M512.9 307.6h7.6v2.1h-7.6z" fill="#c8c8aa" stroke="#800000" stroke-width=".4"/>
<path d="M510.3 308.7h2.6M520.5 308.7h2.5" fill="none" stroke="#800000" stroke-width=".4"/>
<path d="M530.7 312.5l1.2-1.3 1.3 2.5z" fill="#c8c8aa" stroke="#800000" stroke-width=".4"/>
<path d="M528.1 304.9h1.3v7.6h-1.3z" fill="#c8c8aa" stroke="#800000" stroke-width=".4"/>
<path d="M525.6 308.7h2.5M529.4 309.9l1.8 1.8M533.2 301v2.6l-3.8 3.8M533.2 313.7v2.6" fill="none" stroke="#800000" stroke-width=".4"/>
<path d="M533.2 318.8v2.6M530.7 321.4h5M531.9 322.6h2.6M532.9 323.9h.6" fill="none" stroke="#004000" stroke-width=".4"/>
<path d="M530.7 290.9l2.5-2.6 2.5 2.6z" fill="#c8c8aa" stroke="#800000" stroke-width=".4"/>
<path d="M530.7 288.3h5M533.2 285.8v2.5M533.2 290.9v2.5" fill="none" stroke="#800000" stroke-width=".4"/>
<path d="M533.2 275.6l1.3 2.6h-2.6zM533.2 275.6v5.1" fill="none" stroke="#004000" stroke-width=".4"/>
<path d="M553.8 286.3l2 7.4" fill="none" stroke="#808080" stroke-width=".5"/>
<g fill="#c8c8aa" stroke="#800000" stroke-width=".4">
<circle cx="553.5" cy="285.6" r=".5"/>
<circle cx="556" cy="294.2" r=".5"/>
</g>
<path d="M556.1 294.7v1.3" fill="none" stroke="#800000" stroke-width=".4"/>
<circle cx="550.9" cy="294.2" r=".5" fill="#c8c8aa" stroke="#800000" stroke-width=".4"/>
<path d="M540.8 285.8a7.1 7.1 0 0 1 4.3 .4l.7 .6a1.46 1.46 0 0 1-1.8 1.5h-.6l1.7 .5a.89 .89 0 0 1 .7 1.2l-.7 .5-1.7 .4 1.7 .4a.9 .9 0 0 1 .7 1.2l-.7 .6-1.1 .3h-3.2M547.2 284.5v10.2M548.4 284.5v10.2M551 294.7v3.8M553.5 280.7v4.3M556.1 296v2.5" fill="none" stroke="#800000" stroke-width=".4"/>
<circle cx="533.2" cy="293.4" r=".5" fill="#004000" stroke="#004000" stroke-width=".4"/>
<path d="M556.6 256.8h2.5v7.2h-2.5z" fill="#004000" stroke="#0f0" stroke-width=".37"/>
<circle cx="550.9" cy="260.4" r="5.1" fill="#c0c0c0" stroke="#800000" stroke-width=".4"/>
<path d="M548.3 257.7l.9 .9-.7 1-.1 1.1 .8 1.5-.9 .9a3.7 3.7 0 0 1 0-5.4zM553.7 257.7a3.7 3.7 0 0 1 0 5.4l-.9-.9 .6-1 .1-1.1-.7-1.5z" fill="none" stroke="#800000" stroke-width=".37"/>
<circle cx="550.9" cy="260.4" r="1.25" fill="#feffff" stroke="#800000" stroke-width=".4"/>
<path d="M551 252.8v2.5M551 265.5v2.5" fill="none" stroke="#800000" stroke-width=".4"/>
<g fill="none" stroke="#004000" stroke-width=".4">
<path d="M548.4 202l1.3 2.5h-2.5zM548.4 202v5.1M551 204.5h5.1M552.3 203.3h2.5M553.3 202h.5M553.5 204.5v2.6M191.8 272.9v.5M193.1 271.8v2.6M194.4 270.6v5M194.4 273.1h2.5M191.8 283v.5M193.1 282v2.5"/>
<path d="M194.4 283.3h2.5M194.4 280.7v5.1M551 318.8v5.1M556.1 318.8v2.6M549.7 321.4h2.6l-1.3 2.5zM553.5 321.4h5.1M554.8 322.6h2.5M555.8 323.9h.5"/>
</g>
<g fill="#004000" stroke="#004000" stroke-width=".4">
<circle cx="533.2" cy="285.8" r=".5"/>
<circle cx="373.1" cy="148.6" r=".5"/>
<circle cx="454.4" cy="148.6" r=".5"/>
<circle cx="449.3" cy="146.1" r=".5"/>
</g>
<g font-size="7" fill="#800000">
<text x="561.2" y="263.6">Motor</text>
<text x="446.9" y="314.4">Semaforos</text>
</g>
<text font-size="5.4" fill="#c0c0c0" x="238.5" y="152.9">Arduino Mega 2560</text>
<g font-size="4.6" fill="#800000">
<text x="446.9" y="155">FRENTE</text>
<text x="546" y="155">TRAS</text>
<text x="149.7" y="274.4">Fim de Curso FECHO</text>
<text x="142.1" y="285">Fim de Curso ABERTURA</text>
<text x="157.3" y="315">Interruptor Estado</text>
<text x="154.8" y="330.2">Botão Abrir/Fechar</text>
</g>
<g font-size="4.1" fill="#000080">
<text x="737.2" y="512">Esquema Electrico.pdsprj</text>
<text x="737.2" y="517.9">Esquema Electrico.pdsprj</text>
<text x="785.7" y="516.1">03/10/2023</text>
</g>
<g font-size="3.5">
<text x="393.6" y="112">SONAR2</text>
<text x="462.2" y="112">SONAR1</text>
<text x="535.8" y="112">SONAR3</text>
<text x="329.8" y="114.5">LCD1</text>
<text x="312.5" y="122.4">RV1</text>
<text x="216.1" y="135">MEGA1</text>
<text x="555.6" y="219.9">RL1</text>
<text x="401.1" y="222.5">R1</text>
<text x="534.7" y="225">D2</text>
<text x="418.7" y="232.9">BUZ1</text>
<text x="403.2" y="237.2">D1</text>
<text x="510.2" y="240.8">R8</text>
<text x="532.2" y="240.2">Q1</text>
<text x="449.2" y="253.5">R5</text>
<text x="449.2" y="261.1">R6</text>
<text x="449.2" y="268.7">R7</text>
<text x="449.2" y="284">R2</text>
<text x="558.1" y="286">RL2</text>
<text x="449.2" y="291.6">R3</text>
<text x="537.3" y="291">D3</text>
<text x="449.2" y="299.2">R4</text>
<text x="512.7" y="306.8">R9</text>
<text x="534.7" y="306.3">Q2</text>
</g>
<text font-size="3.2" fill="#fff" x="257.9" y="180.4" transform="rotate(90 257.9 180.4)">ATMEGA2560</text>
<g font-size="3" fill="#000080">
<text x="45.6" y="4.9">A</text>
<text x="125.9" y="4.9">B</text>
<text x="206.1" y="4.9">C</text>
<text x="285.9" y="4.9">D</text>
<text x="366.2" y="4.9">E</text>
<text x="447.1" y="4.9">F</text>
<text x="527.1" y="4.9">G</text>
<text x="607.4" y="4.9">H</text>
<text x="688.2" y="4.9">I</text>
<text x="768.2" y="4.9">J</text>
<text x="3.2" y="33.6">0</text>
<text x="810.9" y="33.6">0</text>
<text x="3.2" y="85.9">1</text>
<text x="810.9" y="85.9">1</text>
<text x="3.2" y="138.2">2</text>
<text x="810.9" y="138.2">2</text>
<text x="3.2" y="190.5">3</text>
<text x="810.9" y="190.5">3</text>
<text x="3.2" y="242.9">4</text>
<text x="810.9" y="242.9">4</text>
<text x="3.2" y="295.2">5</text>
<text x="810.9" y="295.2">5</text>
<text x="3.2" y="347.5">6</text>
<text x="810.9" y="347.5">6</text>
<text x="3.2" y="399.8">7</text>
<text x="810.9" y="399.8">7</text>
<text x="3.2" y="452.2">8</text>
<text x="810.9" y="452.2">8</text>
<text x="3.2" y="504.5">9</text>
<text x="810.9" y="504.5">9</text>
<text x="729" y="522.9">C:\Users\cleni\OneDrive\Documentos\GitHub\ARDUINO-BASICS-P</text>
<text x="772.1" y="528">@REV</text>
<text x="785.5" y="523.9">1</text>
<text x="790.1" y="523.9">of</text>
<text x="795.6" y="523.9">1</text>
<text x="809.4" y="522.9">ROJ</text>
<text x="814.8" y="522.9">E</text>
<text x="45.6" y="533.2">A</text>
<text x="125.9" y="533.2">B</text>
<text x="206.1" y="533.2">C</text>
<text x="286.4" y="533.2">D</text>
<text x="366.7" y="533.2">E</text>
<text x="447.1" y="533.2">F</text>
<text x="527.1" y="533.2">G</text>
<text x="607.4" y="533.2">H</text>
<text x="688.2" y="533.2">I</text>
<text x="768.2" y="533.2">J</text>
</g>
<text font-size="3" fill="#0ff" x="244.3" y="171.4">www.TheEngineeringProjects.com</text>
<g font-size="3" fill="#fff">
<text x="275.9" y="189.1" transform="rotate(90 275.9 189.1)">PWM</text>
<text x="241.3" y="200.2" transform="rotate(90 241.3 200.2)">ANALOG IN</text>
<text x="275.9" y="212.5" transform="rotate(90 275.9 212.5)">COMUNICATION</text>
<text x="250.3" y="225.4" transform="rotate(90 250.3 225.4)">Reset BTN</text>
<text x="264.1" y="245.1">DIGITAL</text>
</g>
<text font-size="2.7" fill="#fff" x="253.9" y="183.2" transform="rotate(90 253.9 183.2)">16AU 1126</text>
<g font-size="2.5" fill="#fff">
<text x="403.8" y="119.9">www.TheEngineeringProjects.com</text>
<text x="472.4" y="119.9">www.TheEngineeringProjects.com</text>
<text x="546" y="119.9">www.TheEngineeringProjects.com</text>
<text x="394" y="120.7">TestPin</text>
<text x="462.6" y="120.7">TestPin</text>
<text x="536.3" y="120.7">TestPin</text>
<text x="418.2" y="141.1" transform="rotate(-90 418.2 141.1)">+5V</text>
<text x="420.5" y="141" transform="rotate(-90 420.5 141)">Trigger</text>
<text x="422.7" y="141" transform="rotate(-90 422.7 141)">Echo</text>
<text x="425" y="141.1" transform="rotate(-90 425 141.1)">Gnd</text>
<text x="486.8" y="141.1" transform="rotate(-90 486.8 141.1)">+5V</text>
<text x="489" y="141" transform="rotate(-90 489 141)">Trigger</text>
<text x="491.3" y="141" transform="rotate(-90 491.3 141)">Echo</text>
<text x="493.6" y="141.1" transform="rotate(-90 493.6 141.1)">Gnd</text>
<text x="560.4" y="141.1" transform="rotate(-90 560.4 141.1)">+5V</text>
<text x="562.7" y="141" transform="rotate(-90 562.7 141)">Trigger</text>
<text x="565" y="141" transform="rotate(-90 565 141)">Echo</text>
<text x="567.3" y="141.1" transform="rotate(-90 567.3 141.1)">Gnd</text>
<text x="279.9" y="213.5">RX0PE0/RXD0/PCINT8</text>
<text x="282.5" y="210.9">TX0PE1/TXD0/PDO</text>
<text x="278.7" y="218.5">TX3PJ1/TXD3/PCINT10</text>
<text x="279.9" y="221.1">RX3PJ0/RXD3/PCINT9</text>
<text x="286.2" y="226.2">RX2 PH0/RXD2</text>
<text x="286.3" y="223.6">TX2</text>
<text x="282.4" y="231.2">RX1PD2/RXD1/INT2</text>
<text x="282.5" y="228.7">TX1PD3/TXD1/INT3</text>
<text x="283.6" y="233.8">SDAPD1/SDA/INT1</text>
<text x="283.6" y="236.3">SCLPD0/SCL/INT0</text>
</g>
<g font-size="2.5" fill="#000080">
<text x="721.4" y="511.8">FILE NAME:</text>
<text x="785.7" y="511.3">DATE:</text>
<text x="720.8" y="517.4">DESIGN TITLE:</text>
<text x="785.9" y="520.7">PAGE:</text>
<text x="721.3" y="522.7">PATH:</text>
<text x="721.4" y="527.5">BY:</text>
<text x="727" y="527.5">@AUTHOR</text>
<text x="767.2" y="527.8">REV:</text>
<text x="785.7" y="527.8">TIME:</text>
<text x="794.8" y="527.8">20:11:52</text>
</g>
<g font-size="2.4">
<text x="329.8" y="117.4">LM016L</text>
<text x="393.6" y="114.9">ULTRASONIC SENSOR</text>
<text x="462.1" y="114.9">ULTRASONIC SENSOR</text>
<text x="535.8" y="114.9">ULTRASONIC SENSOR</text>
<text x="216" y="138">ARDUINO MEGA2560 V2</text>
<text x="315" y="138.1">1k</text>
<text x="335.8" y="139.7" transform="rotate(-90 335.8 139.7)">VSS</text>
<text x="338.4" y="139.7" transform="rotate(-90 338.4 139.7)">VDD</text>
<text x="341" y="139.7" transform="rotate(-90 341 139.7)">VEE</text>
<text x="346" y="139.7" transform="rotate(-90 346 139.7)">RS</text>
<text x="348.5" y="139.7" transform="rotate(-90 348.5 139.7)">RW</text>
<text x="351.1" y="139.7" transform="rotate(-90 351.1 139.7)">E</text>
<text x="356.2" y="139.7" transform="rotate(-90 356.2 139.7)">D0</text>
<text x="358.7" y="139.7" transform="rotate(-90 358.7 139.7)">D1</text>
<text x="361.2" y="139.7" transform="rotate(-90 361.2 139.7)">D2</text>
<text x="363.8" y="139.7" transform="rotate(-90 363.8 139.7)">D3</text>
<text x="366.4" y="139.7" transform="rotate(-90 366.4 139.7)">D4</text>
<text x="368.9" y="139.7" transform="rotate(-90 368.9 139.7)">D5</text>
<text x="371.4" y="139.7" transform="rotate(-90 371.4 139.7)">D6</text>
<text x="373.9" y="139.7" transform="rotate(-90 373.9 139.7)">D7</text>
<text x="334.7" y="144.7" transform="rotate(-90 334.7 144.7)">1</text>
<text x="337.2" y="144.7" transform="rotate(-90 337.2 144.7)">2</text>
<text x="339.8" y="144.7" transform="rotate(-90 339.8 144.7)">3</text>
<text x="344.8" y="144.7" transform="rotate(-90 344.8 144.7)">4</text>
<text x="347.4" y="144.7" transform="rotate(-90 347.4 144.7)">5</text>
<text x="349.9" y="144.7" transform="rotate(-90 349.9 144.7)">6</text>
<text x="355" y="144.7" transform="rotate(-90 355 144.7)">7</text>
<text x="357.5" y="144.7" transform="rotate(-90 357.5 144.7)">8</text>
<text x="360.1" y="144.7" transform="rotate(-90 360.1 144.7)">9</text>
<text x="362.6" y="145.9" transform="rotate(-90 362.6 145.9)">10</text>
<text x="365.2" y="145.7" transform="rotate(-90 365.2 145.7)">11</text>
<text x="367.7" y="145.8" transform="rotate(-90 367.7 145.8)">12</text>
<text x="370.2" y="145.9" transform="rotate(-90 370.2 145.9)">13</text>
<text x="372.8" y="145.9" transform="rotate(-90 372.8 145.9)">14</text>
<text x="296.5" y="172.8">AREF</text>
<text x="217.2" y="177.8">RESET</text>
<text x="277" y="177.8">PB7/OC0A/OC1C/PCINT7</text>
<text x="306.1" y="179.2">12</text>
<text x="306.1" y="176.7">13</text>
<text x="217.2" y="183">VCC</text>
<text x="217.2" y="185.5">GND</text>
<text x="283.5" y="185.5">PB4/OC2A/PCINT4</text>
<text x="283.5" y="183">PB5/OC1A/PCINT5</text>
<text x="283.5" y="180.4">PB6/OC1B/PCINT6</text>
<text x="306.1" y="184.3">10</text>
<text x="306.1" y="181.8">11</text>
<text x="210.8" y="191.9">A1</text>
<text x="210.8" y="189.4">A0</text>
<text x="217.2" y="190.6">PF0/ADC0</text>
<text x="291.6" y="190.6">PH5/OC4C</text>
<text x="291.7" y="188">PH6/OC2B</text>
<text x="306.1" y="189.4">8</text>
<text x="306.1" y="186.9">9</text>
<text x="210.8" y="197">A3</text>
<text x="210.8" y="194.5">A2</text>
<text x="217.2" y="195.7">PF2/ADC2</text>
<text x="217.2" y="193.1">PF1/ADC1</text>
<text x="291.7" y="195.7">PH4/OC4B</text>
<text x="306.1" y="197">6</text>
<text x="306.1" y="194.5">7</text>
<text x="210.8" y="199.6">A7</text>
<text x="210.8" y="202.1">A6</text>
<text x="217.2" y="200.8">PF7/ADC7/TDI</text>
<text x="217.2" y="203.3">PF6/ADC6/TDO</text>
<text x="217.2" y="198.2">PF3/ADC3</text>
<text x="286.4" y="200.8">PE3/OC3A/AIN1</text>
<text x="291.6" y="203.3">PG5/OC0B</text>
<text x="291.7" y="198.2">PH3/OC4A</text>
<text x="306.1" y="202.1">4</text>
<text x="306.1" y="199.6">5</text>
<text x="210.8" y="204.6">A5</text>
<text x="210.8" y="207.2">A4</text>
<text x="217.2" y="205.8">PF5/ADC5/TMS</text>
<text x="217.2" y="208.4">PF4/ADC4/TCK</text>
<text x="286.4" y="205.8">PE5/OC3C/INT5</text>
<text x="286.5" y="208.4">PE4/OC3B/INT4</text>
<text x="306.1" y="209.7">1</text>
<text x="306.1" y="207.2">2</text>
<text x="306.1" y="204.6">3</text>
<text x="210.8" y="214.8">A9</text>
<text x="210.8" y="212.3">A8</text>
<text x="217.2" y="216">PK1/ADC9/PCINT17</text>
<text x="217.2" y="213.5">PK0/ADC8/PCINT16</text>
<text x="306.1" y="212.3">0</text>
<text x="209.7" y="217.3">A10</text>
<text x="209.8" y="219.9">A11</text>
<text x="217.2" y="221.1">PK3/ADC11/PCINT19</text>
<text x="217.2" y="218.5">PK2/ADC10/PCINT18</text>
<text x="306.1" y="219.9">15</text>
<text x="306.1" y="217.3">14</text>
<text x="209.7" y="227.5">A14</text>
<text x="209.7" y="225">A13</text>
<text x="209.7" y="222.4">A12</text>
<text x="217.2" y="226.2">PK5/ADC13/PCINT21</text>
<text x="217.2" y="223.6">PK4/ADC12/PCINT20</text>
<text x="292.1" y="223.6">PH1/TXD2</text>
<text x="306.1" y="227.5">18</text>
<text x="306.1" y="225">17</text>
<text x="306.1" y="222.4">16</text>
<text x="401.1" y="225.4">R220R</text>
<text x="555.5" y="222.8">5V</text>
<text x="209.7" y="230">A15</text>
<text x="217.2" y="231.2">PK7/ADC15/PCINT23</text>
<text x="217.2" y="228.7">PK6/ADC14/PCINT22</text>
<text x="306.1" y="232.6">20</text>
<text x="306.1" y="230">19</text>
<text x="539.8" y="233">1N4007</text>
<text x="306.1" y="235.1">21</text>
<text x="403.1" y="240.1">LED-RED</text>
<text x="418.7" y="243.6">BUZZER</text>
<text x="510.1" y="245.8">1k</text>
<text x="532.1" y="243.2">BC548</text>
<text x="220.3" y="256.5" transform="rotate(-90 220.3 256.5)">PB0/SS/PCINT0</text>
<text x="222.9" y="256.5" transform="rotate(-90 222.9 256.5)">PB1/SCK/PCINT1</text>
<text x="225.4" y="256.5" transform="rotate(-90 225.4 256.5)">PB2/MOSI/PCINT2</text>
<text x="227.9" y="256.5" transform="rotate(-90 227.9 256.5)">PB3/MISO/PCINT3</text>
<text x="230.5" y="256.5" transform="rotate(-90 230.5 256.5)">PL0/ICP4</text>
<text x="233" y="256.5" transform="rotate(-90 233 256.5)">PL1/ICP5</text>
<text x="235.6" y="256.5" transform="rotate(-90 235.6 256.5)">PL2/T5</text>
<text x="238.1" y="256.5" transform="rotate(-90 238.1 256.5)">PL3/OC5A</text>
<text x="240.6" y="256.5" transform="rotate(-90 240.6 256.5)">PL4/OC5B</text>
<text x="243.2" y="256.5" transform="rotate(-90 243.2 256.5)">PL5/OC5C</text>
<text x="245.7" y="256.5" transform="rotate(-90 245.7 256.5)">PL6</text>
<text x="248.3" y="256.5" transform="rotate(-90 248.3 256.5)">PL7</text>
<text x="250.8" y="256.5" transform="rotate(-90 250.8 256.5)">PG0/WR</text>
<text x="253.3" y="256.5" transform="rotate(-90 253.3 256.5)">PG1/RD</text>
<text x="255.9" y="256.5" transform="rotate(-90 255.9 256.5)">PG2/ALE</text>
<text x="258.4" y="256.5" transform="rotate(-90 258.4 256.5)">PD7/T0</text>
<text x="261" y="256.5" transform="rotate(-90 261 256.5)">PC0/A8</text>
<text x="263.5" y="256.5" transform="rotate(-90 263.5 256.5)">PC1/A9</text>
<text x="266" y="256.5" transform="rotate(-90 266 256.5)">PC2/A10</text>
<text x="268.6" y="256.5" transform="rotate(-90 268.6 256.5)">PC3/A11</text>
<text x="271.1" y="256.5" transform="rotate(-90 271.1 256.5)">PC4/A12</text>
<text x="273.7" y="256.5" transform="rotate(-90 273.7 256.5)">PC5/A13</text>
<text x="276.2" y="256.5" transform="rotate(-90 276.2 256.5)">PC6/A14</text>
<text x="278.7" y="256.5" transform="rotate(-90 278.7 256.5)">PC7/A15</text>
<text x="281.3" y="256.5" transform="rotate(-90 281.3 256.5)">PA7/AD7</text>
<text x="283.8" y="256.5" transform="rotate(-90 283.8 256.5)">PA6/AD6</text>
<text x="286.4" y="256.5" transform="rotate(-90 286.4 256.5)">PA5/AD5</text>
<text x="288.9" y="256.5" transform="rotate(-90 288.9 256.5)">PA4/AD4</text>
<text x="291.4" y="256.5" transform="rotate(-90 291.4 256.5)">PA3/AD3</text>
<text x="294" y="256.5" transform="rotate(-90 294 256.5)">PA2/AD2</text>
<text x="296.5" y="256.5" transform="rotate(-90 296.5 256.5)">PA1/AD1</text>
<text x="299.1" y="256.5" transform="rotate(-90 299.1 256.5)">PA0/AD0</text>
<text x="221.5" y="262.7" transform="rotate(-90 221.5 262.7)">53</text>
<text x="224" y="262.7" transform="rotate(-90 224 262.7)">52</text>
<text x="226.5" y="262.7" transform="rotate(-90 226.5 262.7)">51</text>
<text x="229.1" y="262.7" transform="rotate(-90 229.1 262.7)">50</text>
<text x="231.7" y="262.7" transform="rotate(-90 231.7 262.7)">49</text>
<text x="234.2" y="262.7" transform="rotate(-90 234.2 262.7)">48</text>
<text x="236.7" y="262.7" transform="rotate(-90 236.7 262.7)">47</text>
<text x="239.2" y="262.7" transform="rotate(-90 239.2 262.7)">46</text>
<text x="241.8" y="262.7" transform="rotate(-90 241.8 262.7)">45</text>
<text x="244.4" y="262.7" transform="rotate(-90 244.4 262.7)">44</text>
<text x="246.9" y="262.7" transform="rotate(-90 246.9 262.7)">43</text>
<text x="249.4" y="262.7" transform="rotate(-90 249.4 262.7)">42</text>
<text x="251.9" y="262.7" transform="rotate(-90 251.9 262.7)">41</text>
<text x="254.5" y="262.7" transform="rotate(-90 254.5 262.7)">40</text>
<text x="257.1" y="262.7" transform="rotate(-90 257.1 262.7)">39</text>
<text x="259.6" y="262.7" transform="rotate(-90 259.6 262.7)">38</text>
<text x="262.1" y="262.7" transform="rotate(-90 262.1 262.7)">37</text>
<text x="264.7" y="262.7" transform="rotate(-90 264.7 262.7)">36</text>
<text x="267.2" y="262.7" transform="rotate(-90 267.2 262.7)">35</text>
<text x="269.8" y="262.7" transform="rotate(-90 269.8 262.7)">34</text>
<text x="272.3" y="262.7" transform="rotate(-90 272.3 262.7)">33</text>
<text x="274.8" y="262.7" transform="rotate(-90 274.8 262.7)">32</text>
<text x="277.4" y="262.7" transform="rotate(-90 277.4 262.7)">31</text>
<text x="279.9" y="262.7" transform="rotate(-90 279.9 262.7)">30</text>
<text x="282.5" y="262.7" transform="rotate(-90 282.5 262.7)">29</text>
<text x="285" y="262.7" transform="rotate(-90 285 262.7)">28</text>
<text x="287.6" y="262.7" transform="rotate(-90 287.6 262.7)">27</text>
<text x="290.1" y="262.7" transform="rotate(-90 290.1 262.7)">26</text>
<text x="292.6" y="262.7" transform="rotate(-90 292.6 262.7)">25</text>
<text x="295.2" y="262.7" transform="rotate(-90 295.2 262.7)">24</text>
<text x="297.7" y="262.7" transform="rotate(-90 297.7 262.7)">23</text>
<text x="300.3" y="262.7" transform="rotate(-90 300.3 262.7)">22</text>
<text x="449.2" y="258.5">R220R</text>
<text x="449.2" y="266.2">R220R</text>
<text x="449.2" y="273.8">R220R</text>
<text x="449.2" y="289">R220R</text>
<text x="558" y="288.9">5V</text>
<text x="449.2" y="296.6">R220R</text>
<text x="542.3" y="299">1N4007</text>
<text x="449.2" y="304.3">R220R</text>
<text x="512.7" y="311.9">1k</text>
<text x="534.7" y="309.2">BC548</text>
</g>
<text font-size="2.4" fill="#008000" x="558.6" y="263.1" transform="rotate(-90 558.6 263.1)">+88.8</text>
<text font-size="1.7" fill="#c00000" x="312.8" y="129.8" transform="rotate(-90 312.8 129.8)">50%</text>
</svg>
